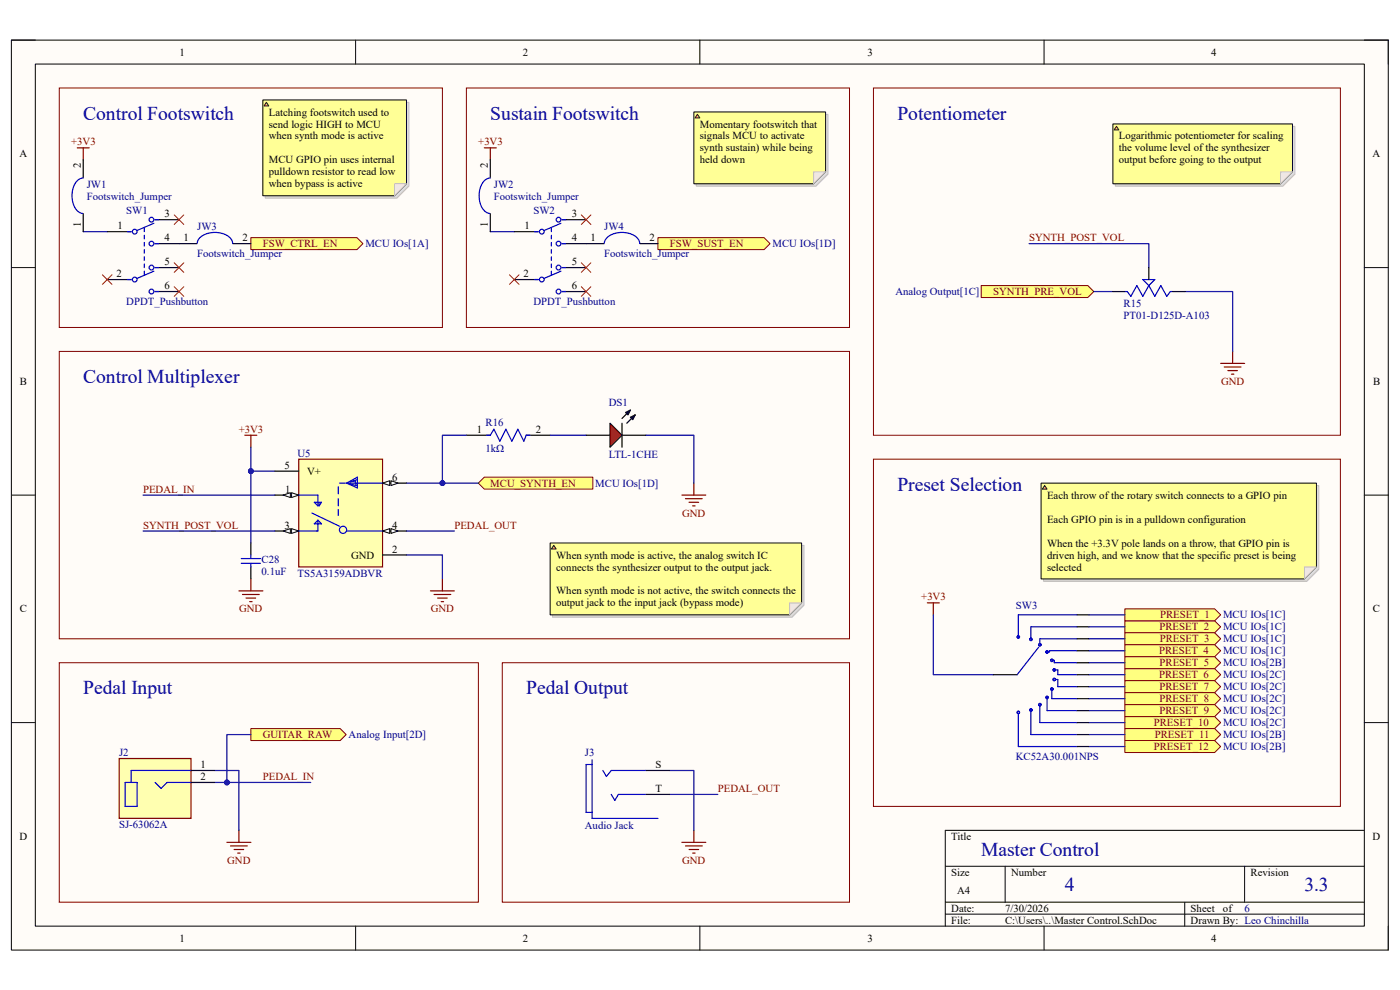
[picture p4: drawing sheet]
<svg xmlns="http://www.w3.org/2000/svg" width="297mm" height="210mm" viewBox="0 0 297 210" stroke-linecap="round" stroke-linejoin="round" font-family="sans-serif">
<path d="M2.4 8.5h292.1v193h-292.1z" fill-rule="evenodd" fill="#fffcf8"/>
<path d="M2.4 8.5h292.1v193h-292.1z" fill="none" stroke="#000" stroke-width=".21"/>
<path d="M7.5 13.6h281.9v182.9h-281.9z" fill-rule="evenodd" fill="#fffcf8"/>
<g fill="none" stroke="#000" stroke-width=".21">
<path d="M2.4 8.5h5.1M7.5 13.6h281.9v182.9h-281.9zM75.4 8.5v5.1M148.5 8.5v5.1M221.5 8.5v5.1M289.4 8.5h5.1v5.1M2.4 56.8h5.1M289.4 56.8h5.1M2.4 105h5.1M289.4 105h5.1M2.4 153.3h5.1M289.4 153.3h5.1"/>
<path d="M289.4 176.1h-88.9v20.4M75.4 196.5v5M148.5 196.5v5M200.5 183.8h88.9M200.5 191.4h88.9M200.5 193.9h88.9M213.2 183.8v7.6M221.5 196.5v5M251.3 191.4v5.1M264 183.8v7.6M294.5 196.5v5"/>
</g>
<path d="M48.1 178.7h5.1M48.9 179.5h3.6M50.7 176.1v2.6M49.7 180.2h2M50.4 181h.5" fill="none" stroke="#800000" stroke-width=".25"/>
<path d="M208.2 60.6h22.6l1.3 1.2-1.3 1.3h-22.6z" fill-rule="evenodd" fill="#ffff80"/>
<path d="M185.3 18.7h99.1v73.6h-99.1zM208.2 60.6h22.6l1.3 1.2-1.3 1.3h-22.6zM12.6 140.6h88.9v50.8h-88.9zM106.6 140.6h73.6v50.8h-73.6z" fill="none" stroke="#800000" stroke-width=".21"/>
<path d="M259 77.1h5M259.7 77.9h3.6M260.5 78.6h2M261.2 79.4h.6M261.5 74.5v2.6" fill="none" stroke="#800000" stroke-width=".25"/>
<path d="M238.6 131.7h19.1l1.3 1.3-1.3 1.2h-19.1z" fill-rule="evenodd" fill="#ffff80"/>
<path d="M238.6 131.7h19.1l1.3 1.3-1.3 1.2h-19.1z" fill="none" stroke="#800000" stroke-width=".21"/>
<path d="M238.6 134.2h19.1l1.3 1.3-1.3 1.3h-19.1z" fill-rule="evenodd" fill="#ffff80"/>
<path d="M238.6 134.2h19.1l1.3 1.3-1.3 1.3h-19.1z" fill="none" stroke="#800000" stroke-width=".21"/>
<path d="M238.6 136.8h19.1l1.3 1.2-1.3 1.3h-19.1z" fill-rule="evenodd" fill="#ffff80"/>
<path d="M238.6 136.8h19.1l1.3 1.2-1.3 1.3h-19.1z" fill="none" stroke="#800000" stroke-width=".21"/>
<path d="M238.6 139.3h19.1l1.3 1.3-1.3 1.3h-19.1z" fill-rule="evenodd" fill="#ffff80"/>
<path d="M238.6 139.3h19.1l1.3 1.3-1.3 1.3h-19.1z" fill="none" stroke="#800000" stroke-width=".21"/>
<path d="M238.6 141.9h19.1l1.3 1.2-1.3 1.3h-19.1z" fill-rule="evenodd" fill="#ffff80"/>
<path d="M238.6 141.9h19.1l1.3 1.2-1.3 1.3h-19.1z" fill="none" stroke="#800000" stroke-width=".21"/>
<path d="M238.6 144.4h19.1l1.3 1.3-1.3 1.2h-19.1z" fill-rule="evenodd" fill="#ffff80"/>
<path d="M238.6 144.4h19.1l1.3 1.3-1.3 1.2h-19.1z" fill="none" stroke="#800000" stroke-width=".21"/>
<path d="M238.6 146.9h19.1l1.3 1.3-1.3 1.3h-19.1z" fill-rule="evenodd" fill="#ffff80"/>
<path d="M238.6 146.9h19.1l1.3 1.3-1.3 1.3h-19.1z" fill="none" stroke="#800000" stroke-width=".21"/>
<path d="M238.6 149.5h19.1l1.3 1.2-1.3 1.3h-19.1z" fill-rule="evenodd" fill="#ffff80"/>
<path d="M238.6 149.5h19.1l1.3 1.2-1.3 1.3h-19.1z" fill="none" stroke="#800000" stroke-width=".21"/>
<path d="M238.6 152h19.1l1.3 1.3-1.3 1.3h-19.1z" fill-rule="evenodd" fill="#ffff80"/>
<path d="M238.6 152h19.1l1.3 1.3-1.3 1.3h-19.1z" fill="none" stroke="#800000" stroke-width=".21"/>
<path d="M238.6 154.6h19.1l1.3 1.2-1.3 1.3h-19.1z" fill-rule="evenodd" fill="#ffff80"/>
<path d="M238.6 154.6h19.1l1.3 1.2-1.3 1.3h-19.1z" fill="none" stroke="#800000" stroke-width=".21"/>
<path d="M238.6 157.1h19.1l1.3 1.3-1.3 1.2h-19.1z" fill-rule="evenodd" fill="#ffff80"/>
<path d="M238.6 157.1h19.1l1.3 1.3-1.3 1.2h-19.1z" fill="none" stroke="#800000" stroke-width=".21"/>
<path d="M238.6 129.2h19.1l1.3 1.2-1.3 1.3h-19.1z" fill-rule="evenodd" fill="#ffff80"/>
<path d="M185.3 97.4h99.1v73.7h-99.1zM238.6 129.2h19.1l1.3 1.2-1.3 1.3h-19.1z" fill="none" stroke="#800000" stroke-width=".21"/>
<path d="M196.7 127.9h2.6M198 127.9v2.5" fill="none" stroke="#800000" stroke-width=".25"/>
<path d="M25.3 160.9h15.2v12.7h-15.2z" fill-rule="evenodd" fill="#ffffb0"/>
<path d="M25.3 160.9h15.2v12.7h-15.2zM144.7 178.7h5M145.4 179.5h3.6M147.2 176.1v2.6M146.2 180.2h2M146.9 181h.6" fill="none" stroke="#800000" stroke-width=".25"/>
<g fill="none" stroke="#00f" stroke-width=".25">
<path d="M27.1 49.1h.7M27.1 59.3h.7M30.6 48.4v.7M30.6 49.9v.8M30.6 51.4v.8M30.6 53v.7M30.6 54.5v.7M30.6 56v.8M30.6 57.5v.8M32.6 47.4l-3.5 1.5M32.6 57.5l-3.5 1.6M32.9 46.6h.8"/>
<path d="M32.9 51.7h.8M32.9 56.8h.8M32.9 61.8h.8M26.5 166h2.6v5.1h-2.6zM32.9 166l1.3 1.3 1.2-1.3h5.1M40.5 163.4h-12.7v2.6"/>
<circle cx="28.6" cy="49.1" r=".51"/>
<circle cx="28.6" cy="59.3" r=".51"/>
<circle cx="32.1" cy="46.6" r=".51"/>
<circle cx="32.1" cy="51.7" r=".51"/>
<circle cx="32.1" cy="56.8" r=".51"/>
<circle cx="32.1" cy="61.8" r=".51"/>
</g>
<path d="M22.7 49.1h5.1M22.7 59.3h5.1M32.9 46.6h5.1M32.9 51.7h5.1M32.9 56.8h5.1M32.9 61.8h5.1M40.5 163.4h5.1M40.5 166h5.1" fill="none" stroke="#000" stroke-width=".25"/>
<path d="M21.7 58.3l2.1 2M23.8 58.3l-2.1 2M37 55.7l2 2.1M39 55.7l-2 2.1M37 60.8l2 2.1M39 60.8l-2 2.1" fill="none" stroke="#f00" stroke-width=".21"/>
<path d="M53.2 50.4h22.5l1.3 1.3-1.3 1.3h-22.5z" fill-rule="evenodd" fill="#ffff80"/>
<path d="M53.2 50.4h22.5l1.3 1.3-1.3 1.3h-22.5z" fill="none" stroke="#800000" stroke-width=".21"/>
<path d="M37 45.6l2 2M39 45.6l-2 2" fill="none" stroke="#f00" stroke-width=".21"/>
<path d="M102.7 101.2h23.1v2.6h-23.1l-1.2-1.3z" fill-rule="evenodd" fill="#ffff80"/>
<path d="M102.7 101.2h23.1v2.6h-23.1l-1.2-1.3z" fill="none" stroke="#800000" stroke-width=".21"/>
<path d="M63.4 97.4h17.8v22.9h-17.8z" fill-rule="evenodd" fill="#ffffb0"/>
<path d="M63.4 97.4h17.8v22.9h-17.8z" fill="none" stroke="#800000" stroke-width=".25"/>
<g fill="none" stroke="#00f" stroke-width=".25">
<path d="M63.4 105h4v2.3l-.7-.7h1.5l-.5 .7v-.5M66.2 108.8l5.8 2.8M67.4 110.4v2.2h-4M67.4 110.4l.8 .7h-1.5zM71.8 103.3v1.5M71.8 105.8v1.5M71.8 108.1v1.2M72 102.5h1.3M73.5 112.6h7.7M73.5 102.5h7.7M73.5 102.5l2.3-1.3v2.3zM75.8 101.7l-1.5 .5 1-.2 .3 1-2.1-.5"/>
<circle cx="72.8" cy="112.4" r=".76"/>
</g>
<path d="M81.2 112.6h5" fill="none" stroke="#000" stroke-width=".25"/>
<path d="M81.2 112.6l1.5-.5v1.1z" fill="#f8fcff"/>
<path d="M81.2 112.6l1.5-.5v1.1z" fill="none" stroke="#000" stroke-width=".21"/>
<path d="M82.9 112.1l1.6 .5-1.6 .6z" fill="#f8fcff"/>
<path d="M82.9 112.1l1.6 .5-1.6 .6z" fill="none" stroke="#000" stroke-width=".21"/>
<path d="M81.2 102.5h5" fill="none" stroke="#000" stroke-width=".25"/>
<path d="M81.2 102.5l1.5-.5v1z" fill="#f8fcff"/>
<path d="M81.2 102.5l1.5-.5v1z" fill="none" stroke="#000" stroke-width=".21"/>
<path d="M82.9 102l1.6 .5-1.6 .5z" fill="#f8fcff"/>
<path d="M82.9 102l1.6 .5-1.6 .5z" fill="none" stroke="#000" stroke-width=".21"/>
<path d="M58.3 112.6h5.1" fill="none" stroke="#000" stroke-width=".25"/>
<path d="M61.9 112.1l1.5 .5-1.5 .6z" fill="#f8fcff"/>
<path d="M61.9 112.1l1.5 .5-1.5 .6z" fill="none" stroke="#000" stroke-width=".21"/>
<path d="M60.1 112.6l1.5-.5v1.1z" fill="#f8fcff"/>
<path d="M60.1 112.6l1.5-.5v1.1z" fill="none" stroke="#000" stroke-width=".21"/>
<path d="M58.3 105h5.1" fill="none" stroke="#000" stroke-width=".25"/>
<path d="M61.9 104.5l1.5 .5-1.5 .5z" fill="#f8fcff"/>
<path d="M61.9 104.5l1.5 .5-1.5 .5z" fill="none" stroke="#000" stroke-width=".21"/>
<path d="M60.1 105l1.5-.5v1z" fill="#f8fcff"/>
<path d="M60.1 105l1.5-.5v1z" fill="none" stroke="#000" stroke-width=".21"/>
<path d="M58.3 99.9h5.1M81.2 117.7h5" fill="none" stroke="#000" stroke-width=".25"/>
<path d="M51.9 92.3h2.6M53.2 92.3v2.6M91.3 125.3h5.1M92.1 126.1h3.5M92.8 126.9h2.1M93.6 127.6h.5M93.9 122.8v2.5" fill="none" stroke="#800000" stroke-width=".25"/>
<path d="M139.6 50.4h22.5l1.3 1.3-1.3 1.3h-22.5z" fill-rule="evenodd" fill="#ffff80"/>
<path d="M139.6 50.4h22.5l1.3 1.3-1.3 1.3h-22.5z" fill="none" stroke="#800000" stroke-width=".21"/>
<path d="M124.3 92.3h5.1M132 92.3h5" fill="none" stroke="#000" stroke-width=".25"/>
<path d="M129.4 89.8l2.6 2.5-2.6 2.6z" fill="#f00"/>
<path d="M98.9 92.3h5.1M111.6 92.3h5.1M129.4 89.8l2.6 2.5-2.6 2.6zM132 89.8v5.1M132.7 87.5l1-.5-.5 1zM133.7 88.5l1.1-.5-.6 1zM133.7 87l-1.7 1.8M134.8 88l-1.8 1.8" fill="none" stroke="#000" stroke-width=".25"/>
<path d="M132.7 87.5l1-.5-.5 1zM133.7 88.5l1.1-.5-.6 1z" fill="#000"/>
<path d="M103.3 92.3h.7l.8-1.2 1.3 2.5 1.2-2.5 1.3 2.5 1.3-2.5 1.2 2.5 .5-1.3h.8" fill="none" stroke="#00f" stroke-width=".25"/>
<path d="M144.7 105h5M145.4 105.8h3.6M146.2 106.6h2M146.9 107.3h.6M147.2 102.5v2.5" fill="none" stroke="#800000" stroke-width=".25"/>
<path d="M12.6 18.7h81.3v50.8h-81.3zM98.9 18.7h81.3v50.8h-81.3zM12.6 74.5h167.6v61h-167.6z" fill="none" stroke="#800000" stroke-width=".21"/>
<path d="M53.2 154.6h19l1.2 1.2-1.2 1.3h-19z" fill-rule="evenodd" fill="#ffff80"/>
<path d="M53.2 154.6h19l1.2 1.2-1.2 1.3h-19z" fill="none" stroke="#800000" stroke-width=".21"/>
<path d="M16.4 31.4h2.5M17.7 31.4v2.5M102.7 31.4h2.6M104 31.4v2.5M50.7 125.3h5.1M51.4 126.1h3.6M52.2 126.9h2M53 127.6h.5M53.2 122.8v2.5" fill="none" stroke="#800000" stroke-width=".25"/>
<g fill="none" stroke="#000" stroke-width=".25">
<path d="M109.1 49.1h5.1M109.1 59.3h5.1M119.3 46.6h5M119.3 51.7h5M119.3 56.8h5M119.3 61.8h5M53.2 115.2v2.5M53.2 120.3v2.5M228.5 130.4h2.5M228.5 133h2.5M228.5 135.5h2.5M228.5 138h2.5"/>
<path d="M210.7 143.1h5.1M228.5 143.1h2.5M228.5 140.6h2.5M228.5 145.7h2.5M228.5 148.2h2.5M228.5 150.7h2.5M228.5 153.3h2.5M228.5 155.8h2.5M228.5 158.4h2.5M137 163.4h5.1M137 168.5h5.1"/>
</g>
<g fill="none" stroke="#00f" stroke-width=".25">
<path d="M113.4 49.1h.8M113.4 59.3h.8M117 48.4v.7M117 49.9v.8M117 51.4v.8M117 53v.7M117 54.5v.7M117 56v.8M117 57.5v.8M119 47.4l-3.6 1.5M119 57.5l-3.6 1.5M119.3 46.6h.7"/>
<path d="M119.3 51.7h.7M119.3 56.8h.7M119.3 61.8h.7M51.2 118.5h4.1M51.2 119.5h4.1M53.2 117.7v.8M53.2 119.5v.8M220.4 137.3l-4.6 5.8M228.5 130.4h-12.5v4.5M228.5 133h-9.8v2.4M228.5 135.5h-7.9v1M228.5 138h-5.9v.3h-.2"/>
<path d="M216 151.4v7h12.5M218.7 150.9v4.9h9.8M220.6 149.7v3.6h7.9M222.1 148.2v2.5h6.4M223.1 146.4v1.8h5.4M223.4 140.1h.3v.5h4.8M223.9 142.1h.5v1h4.1M223.9 144.1h.5v1.6h4.1M125.6 162.2h-1.3v10.1h1.3M125.6 161.2v12.4h14M127.9 163.4l.8 1.3 1-1.3h7.3M129.7 168.5l.7 1.3 .8-1.3h5.8"/>
<circle cx="114.9" cy="49.1" r=".51"/>
<circle cx="114.9" cy="59.3" r=".51"/>
<circle cx="118.5" cy="46.6" r=".51"/>
<circle cx="118.5" cy="51.7" r=".51"/>
<circle cx="118.5" cy="56.8" r=".51"/>
<circle cx="118.5" cy="61.8" r=".51"/>
<circle cx="216" cy="135.1" r=".25"/>
<circle cx="218.7" cy="135.6" r=".25"/>
<circle cx="220.6" cy="136.8" r=".25"/>
<circle cx="222.1" cy="138.3" r=".25"/>
<circle cx="216" cy="151.1" r=".25"/>
<circle cx="218.7" cy="150.6" r=".25"/>
<circle cx="220.6" cy="149.5" r=".25"/>
<circle cx="222.1" cy="148" r=".25"/>
<circle cx="223.1" cy="146.2" r=".25"/>
<circle cx="223.1" cy="140.1" r=".25"/>
<circle cx="223.2" cy="146.2" r=".25"/>
<circle cx="223.2" cy="140.1" r=".25"/>
<circle cx="223.7" cy="142.1" r=".25"/>
<circle cx="223.7" cy="144.1" r=".25"/>
</g>
<path d="M108.1 58.3l2 2M110.1 58.3l-2 2M123.3 55.7l2.1 2.1M123.3 45.6l2.1 2M125.4 55.7l-2.1 2.1M125.4 45.6l-2.1 2M123.3 60.8l2.1 2.1M125.4 60.8l-2.1 2.1" fill="none" stroke="#f00" stroke-width=".21"/>
<g fill="none" stroke="#000080" stroke-width=".25">
<path d="M86.2 102.5h15.3M198 130.4v12.7h12.7M231 130.4h7.6M231 133h7.6M231 135.5h7.6M231 138h7.6M231 140.6h7.6M231 143.1h7.6M231 145.7h7.6M231 148.2h7.6M231 150.7h7.6M231 153.3h7.6"/>
<path d="M231 155.8h7.6M231 158.4h7.6M45.6 163.4h5.1v12.7M142.1 168.5h10.2M142.1 163.4h5.1v12.7"/>
</g>
<circle cx="93.9" cy="102.5" r=".51" fill="#000080"/>
<circle cx="93.9" cy="102.5" r=".51" fill="none" stroke="#000080" stroke-width=".21"/>
<path d="M98.9 92.3h-5v10.2M30.4 112.6h27.9M30.4 105h27.9M86.2 117.7h7.7v5.1M86.2 112.6h10.2" fill="none" stroke="#000080" stroke-width=".25"/>
<circle cx="93.9" cy="102.5" r=".51" fill="#000080"/>
<circle cx="93.9" cy="102.5" r=".51" fill="none" stroke="#000080" stroke-width=".21"/>
<path d="M116.7 92.3h7.6M137 92.3h10.2v10.2M45.6 166h20.3" fill="none" stroke="#000080" stroke-width=".25"/>
<circle cx="48.1" cy="166" r=".51" fill="#000080"/>
<circle cx="48.1" cy="166" r=".51" fill="none" stroke="#000080" stroke-width=".21"/>
<path d="M53.2 155.8h-5.1v10.2" fill="none" stroke="#000080" stroke-width=".25"/>
<circle cx="48.1" cy="166" r=".51" fill="#000080"/>
<circle cx="48.1" cy="166" r=".51" fill="none" stroke="#000080" stroke-width=".21"/>
<path d="M17.7 49.1h5M104 49.1h5.1M53.2 94.9v5" fill="none" stroke="#000080" stroke-width=".25"/>
<circle cx="53.2" cy="99.9" r=".51" fill="#000080"/>
<circle cx="53.2" cy="99.9" r=".51" fill="none" stroke="#000080" stroke-width=".21"/>
<path d="M58.3 99.9h-5.1v15.3" fill="none" stroke="#000080" stroke-width=".25"/>
<circle cx="53.2" cy="99.9" r=".51" fill="#000080"/>
<circle cx="53.2" cy="99.9" r=".51" fill="none" stroke="#000080" stroke-width=".21"/>
<path d="M218.3 51.7h25.4v5.1M232.1 61.8h4M251.3 61.8h10.2v12.7" fill="none" stroke="#000080" stroke-width=".25"/>
<path d="M17.6 37.8a2.99 2.99 0 0 0-2.3 2.9 4.4 4.4 0 0 0 1.7 4.4l.5 .2M104 37.8a2.99 2.99 0 0 0-2.3 2.9 4.4 4.4 0 0 0 1.7 4.5l.5 .1M41.8 51.6a3 3 0 0 1 2.9-2.2 4.4 4.4 0 0 1 4.5 1.7l.2 .5M128.2 51.6a3 3 0 0 1 2.9-2.2 4.4 4.4 0 0 1 4.5 1.7l.1 .5M242.5 59.3h2.5l-1.3 1.3zM243.7 60.6l-1.2 2.3-1.3-2.3-1.3 2.3-.7-1.1h-.6M243.7 60.6l1.3 2.3 1.3-2.3 1.2 2.3 .8-1.1h.5" fill="none" stroke="#00f" stroke-width=".25"/>
<path d="M17.7 33.9v3.8M104 33.9v3.8M17.7 45.3v3.8M38 51.7h3.8M49.4 51.7h3.8M104 45.3v3.8M124.3 51.7h3.8M135.8 51.7h3.8M243.7 56.8v2.5M236.1 61.8h2.5M248.8 61.8h2.5" fill="none" stroke="#000" stroke-width=".25"/>
<path d="M221.4 103h58.4v17.8l-2.5 2.5h-55.9z" fill-rule="evenodd" fill="#e0ddd7"/>
<path d="M221.4 103h58.4v17.8l-2.5 2.5h-55.9z" fill="none" stroke="#bfbdba" stroke-width=".21"/>
<path d="M220.9 102.5h58.4v17.8l-2.6 2.5h-55.8z" fill-rule="evenodd" fill="#ffff96"/>
<path d="M220.9 102.5h58.4v17.8l-2.6 2.5h-55.8z" fill="none" stroke="#000" stroke-width=".21"/>
<path d="M276.7 120.3h2.6l-2.6 2.5z" fill="#f2f0d8"/>
<path d="M276.7 120.3h2.6l-2.6 2.5z" fill="none" stroke="#bfbdba" stroke-width=".21"/>
<path d="M221.6 103l.5 .8h-1z" fill="#ffcc78"/>
<path d="M221.6 103l.5 .8h-1z" fill="none" stroke="#300" stroke-width=".21"/>
<path d="M236.6 26.8h38.1v10.2l-2.5 2.5h-35.6z" fill-rule="evenodd" fill="#e0ddd7"/>
<path d="M236.6 26.8h38.1v10.2l-2.5 2.5h-35.6z" fill="none" stroke="#bfbdba" stroke-width=".21"/>
<path d="M236.1 26.3h38.1v10.1l-2.5 2.6h-35.6z" fill-rule="evenodd" fill="#ffff96"/>
<path d="M236.1 26.3h38.1v10.1l-2.5 2.6h-35.6z" fill="none" stroke="#000" stroke-width=".21"/>
<path d="M271.7 36.4h2.5l-2.5 2.6z" fill="#f2f0d8"/>
<path d="M271.7 36.4h2.5l-2.5 2.6z" fill="none" stroke="#bfbdba" stroke-width=".21"/>
<path d="M236.9 26.8l.5 .8h-1z" fill="#ffcc78"/>
<path d="M236.9 26.8l.5 .8h-1z" fill="none" stroke="#300" stroke-width=".21"/>
<path d="M56.3 21.7h30.4v17.8l-2.5 2.5h-27.9z" fill-rule="evenodd" fill="#e0ddd7"/>
<path d="M56.3 21.7h30.4v17.8l-2.5 2.5h-27.9z" fill="none" stroke="#bfbdba" stroke-width=".21"/>
<path d="M55.8 21.2h30.4v17.8l-2.5 2.5h-27.9z" fill-rule="evenodd" fill="#ffff96"/>
<path d="M55.8 21.2h30.4v17.8l-2.5 2.5h-27.9z" fill="none" stroke="#000" stroke-width=".21"/>
<path d="M83.7 39h2.5l-2.5 2.5z" fill="#f2f0d8"/>
<path d="M83.7 39h2.5l-2.5 2.5z" fill="none" stroke="#bfbdba" stroke-width=".21"/>
<path d="M56.5 21.7l.5 .8h-1z" fill="#ffcc78"/>
<path d="M56.5 21.7l.5 .8h-1z" fill="none" stroke="#300" stroke-width=".21"/>
<path d="M147.7 24.3h28v12.7l-2.6 2.5h-25.4z" fill-rule="evenodd" fill="#e0ddd7"/>
<path d="M147.7 24.3h28v12.7l-2.6 2.5h-25.4z" fill="none" stroke="#bfbdba" stroke-width=".21"/>
<path d="M147.2 23.7h27.9v12.7l-2.5 2.6h-25.4z" fill-rule="evenodd" fill="#ffff96"/>
<path d="M147.2 23.7h27.9v12.7l-2.5 2.6h-25.4z" fill="none" stroke="#000" stroke-width=".21"/>
<path d="M172.6 36.4h2.5l-2.5 2.6z" fill="#f2f0d8"/>
<path d="M172.6 36.4h2.5l-2.5 2.6z" fill="none" stroke="#bfbdba" stroke-width=".21"/>
<path d="M148 24.3l.5 .7h-1z" fill="#ffcc78"/>
<path d="M148 24.3l.5 .7h-1z" fill="none" stroke="#300" stroke-width=".21"/>
<path d="M117.2 115.7h53.4v12.7l-2.6 2.5h-50.8z" fill-rule="evenodd" fill="#e0ddd7"/>
<path d="M117.2 115.7h53.4v12.7l-2.6 2.5h-50.8z" fill="none" stroke="#bfbdba" stroke-width=".21"/>
<path d="M116.7 115.2h53.4v12.7l-2.6 2.5h-50.8z" fill-rule="evenodd" fill="#ffff96"/>
<path d="M116.7 115.2h53.4v12.7l-2.6 2.5h-50.8z" fill="none" stroke="#000" stroke-width=".21"/>
<path d="M167.5 127.9h2.6l-2.6 2.5z" fill="#f2f0d8"/>
<path d="M167.5 127.9h2.6l-2.6 2.5z" fill="none" stroke="#bfbdba" stroke-width=".21"/>
<path d="M117.5 115.7l.5 .8h-1z" fill="#ffcc78"/>
<path d="M117.5 115.7l.5 .8h-1z" fill="none" stroke="#300" stroke-width=".21"/>
<g font-size="4.1" fill="#000080">
<text x="17.7" y="25.4">Control Footswitch</text>
<text x="104" y="25.4">Sustain Footswitch</text>
<text x="190.4" y="25.4">Potentiometer</text>
<text x="17.7" y="81.3">Control Multiplexer</text>
<text x="190.4" y="104.1">Preset Selection</text>
<text x="17.7" y="147.3">Pedal Input</text>
<text x="111.6" y="147.3">Pedal Output</text>
<text x="208.2" y="181.6">Master Control</text>
<text x="225.9" y="189">4</text>
<text x="276.8" y="189">3.3</text>
</g>
<g font-size="2.3">
<text x="38.1" y="11.8">1</text>
<text x="110.9" y="11.8">2</text>
<text x="184" y="11.8">3</text>
<text x="256.9" y="11.8">4</text>
<text x="57" y="24.5">Latching footswitch used to</text>
<text x="57" y="27.1">send logic HIGH to MCU</text>
<text x="57" y="29.6">when synth mode is active</text>
<text x="148.5" y="27.1">Momentary footswitch that</text>
<text x="148.5" y="29.6">signals MCU to activate</text>
<text x="237.4" y="29.6">Logarithmic potentiometer for scaling</text>
<text x="4.1" y="33.4">A</text>
<text x="17.1" y="35.7" transform="rotate(-90 17.1 35.7)">2</text>
<text x="57" y="34.7">MCU GPIO pin uses internal</text>
<text x="103.5" y="35.7" transform="rotate(-90 103.5 35.7)">2</text>
<text x="148.5" y="32.1">synth sustain) while being</text>
<text x="148.5" y="34.7">held down</text>
<text x="237.4" y="32.1">the volume level of the synthesizer</text>
<text x="237.4" y="34.7">output before going to the output</text>
<text x="291.2" y="33.4">A</text>
<text x="57" y="37.2">pulldown resistor to read low</text>
<text x="57" y="39.8">when bypass is active</text>
<text x="34.9" y="46.1">3</text>
<text x="121.3" y="46.1">3</text>
<text x="17.1" y="48.2" transform="rotate(-90 17.1 48.2)">1</text>
<text x="24.9" y="48.6">1</text>
<text x="34.9" y="51.2">4</text>
<text x="38.9" y="51.2">1</text>
<text x="51.4" y="51.2">2</text>
<text x="103.5" y="48.2" transform="rotate(-90 103.5 48.2)">1</text>
<text x="111.3" y="48.6">1</text>
<text x="121.3" y="51.2">4</text>
<text x="125.3" y="51.2">1</text>
<text x="137.8" y="51.2">2</text>
<text x="24.7" y="58.8">2</text>
<text x="34.9" y="56.3">5</text>
<text x="111.1" y="58.8">2</text>
<text x="121.3" y="56.3">5</text>
<text x="34.9" y="61.3">6</text>
<text x="121.3" y="61.3">6</text>
<text x="4.2" y="81.7">B</text>
<text x="291.3" y="81.7">B</text>
<text x="101.1" y="91.8">1</text>
<text x="113.7" y="91.8">2</text>
<text x="60.4" y="99.4">5</text>
<text x="65.2" y="100.7">V+</text>
<text x="83.2" y="102">6</text>
<text x="60.5" y="104.5">1</text>
<text x="222.1" y="105.8">Each throw of the rotary switch connects to a GPIO pin</text>
<text x="60.4" y="112.1">3</text>
<text x="83.2" y="112.1">4</text>
<text x="222.1" y="110.9">Each GPIO pin is in a pulldown configuration</text>
<text x="74.5" y="118.5">GND</text>
<text x="83.2" y="117.2">2</text>
<text x="118" y="118.5">When synth mode is active, the analog switch IC</text>
<text x="222.1" y="116">When the +3.3V pole lands on a throw, that GPIO pin is</text>
<text x="222.1" y="118.5">driven high, and we know that the specific preset is being</text>
<text x="118" y="121">connects the synthesizer output to the output jack.</text>
<text x="222.1" y="121">selected</text>
<text x="4.2" y="129.9">C</text>
<text x="118" y="126.1">When synth mode is not active, the switch connects the</text>
<text x="118" y="128.7">output jack to the input jack (bypass mode)</text>
<text x="291.3" y="129.9">C</text>
<text x="42.5" y="162.9">1</text>
<text x="42.5" y="165.5">2</text>
<text x="139.1" y="162.9">S</text>
<text x="139.1" y="168">T</text>
<text x="4.1" y="178.2">D</text>
<text x="201.8" y="178.2">Title</text>
<text x="291.2" y="178.2">D</text>
<text x="201.8" y="185.8">Size</text>
<text x="214.5" y="185.8">Number</text>
<text x="265.3" y="185.8">Revision</text>
<text x="203.1" y="189.6">A4</text>
<text x="201.8" y="193.4">Date:</text>
<text x="201.8" y="196">File:</text>
<text x="213.2" y="196">C:\Users\..\Master Control.SchDoc</text>
<text x="213.2" y="193.4">7/30/2026</text>
<text x="252.6" y="196">Drawn By: Leo Chinchilla</text>
<text x="252.6" y="193.4">Sheet</text>
<text x="259.5" y="193.4">of</text>
<text x="38.1" y="199.8">1</text>
<text x="110.9" y="199.8">2</text>
<text x="184" y="199.8">3</text>
<text x="256.9" y="199.8">4</text>
</g>
<g font-size="2.3" fill="#800000">
<text x="15.1" y="30.9">+3V3</text>
<text x="101.5" y="30.9">+3V3</text>
<text x="55.8" y="52.5">FSW_CTRL_EN</text>
<text x="142.1" y="52.5">FSW_SUST_EN</text>
<text x="218.3" y="51.2">SYNTH_POST_VOL</text>
<text x="210.7" y="62.6">SYNTH_PRE_VOL</text>
<text x="259.1" y="81.7">GND</text>
<text x="50.7" y="91.8">+3V3</text>
<text x="30.4" y="104.5">PEDAL_IN</text>
<text x="104" y="103.3">MCU_SYNTH_EN</text>
<text x="30.4" y="112.1">SYNTH_POST_VOL</text>
<text x="96.4" y="112.1">PEDAL_OUT</text>
<text x="144.7" y="109.6">GND</text>
<text x="50.8" y="129.9">GND</text>
<text x="91.4" y="129.9">GND</text>
<text x="195.5" y="127.4">+3V3</text>
<text x="246.1" y="131.2">PRESET_1</text>
<text x="246" y="133.7">PRESET_2</text>
<text x="246" y="136.3">PRESET_3</text>
<text x="245.9" y="138.8">PRESET_4</text>
<text x="245.9" y="143.9">PRESET_6</text>
<text x="246" y="141.4">PRESET_5</text>
<text x="246" y="146.4">PRESET_7</text>
<text x="246" y="149">PRESET_8</text>
<text x="244.8" y="154.1">PRESET_10</text>
<text x="246" y="151.5">PRESET_9</text>
<text x="55.8" y="156.6">GUITAR_RAW</text>
<text x="244.8" y="159.1">PRESET_12</text>
<text x="245" y="156.6">PRESET_11</text>
<text x="55.8" y="165.5">PEDAL_IN</text>
<text x="152.3" y="168">PEDAL_OUT</text>
<text x="48.2" y="183.3">GND</text>
<text x="144.7" y="183.3">GND</text>
</g>
<g font-size="2.3" fill="#000080">
<text x="18.4" y="39.8">JW1</text>
<text x="104.8" y="39.8">JW2</text>
<text x="18.4" y="42.3">Footswitch_Jumper</text>
<text x="26.8" y="45.3">SW1</text>
<text x="104.8" y="42.3">Footswitch_Jumper</text>
<text x="113.2" y="45.3">SW2</text>
<text x="41.8" y="48.8">JW3</text>
<text x="77.5" y="52.5">MCU IOs[1A]</text>
<text x="128.2" y="48.8">JW4</text>
<text x="163.9" y="52.5">MCU IOs[1D]</text>
<text x="41.8" y="54.5">Footswitch_Jumper</text>
<text x="128.2" y="54.5">Footswitch_Jumper</text>
<text x="26.8" y="64.6">DPDT_Pushbutton</text>
<text x="113.2" y="64.6">DPDT_Pushbutton</text>
<text x="189.9" y="62.6">Analog Output[1C]</text>
<text x="238.4" y="65.2">R15</text>
<text x="238.4" y="67.7">PT01-D125D-A103</text>
<text x="129.2" y="86.2">DS1</text>
<text x="103" y="90.3">R16</text>
<text x="103" y="95.9">1kΩ</text>
<text x="63.1" y="96.9">U5</text>
<text x="129.2" y="97.2">LTL-1CHE</text>
<text x="126.3" y="103.3">MCU IOs[1D]</text>
<text x="55.5" y="119.5">C28</text>
<text x="55.5" y="122">0.1uF</text>
<text x="63.1" y="122.3">TS5A3159ADBVR</text>
<text x="215.5" y="129.2">SW3</text>
<text x="259.5" y="131.2">MCU IOs[1C]</text>
<text x="259.5" y="133.7">MCU IOs[1C]</text>
<text x="259.5" y="136.3">MCU IOs[1C]</text>
<text x="259.5" y="138.8">MCU IOs[1C]</text>
<text x="259.5" y="141.4">MCU IOs[2B]</text>
<text x="259.5" y="143.9">MCU IOs[2C]</text>
<text x="259.5" y="146.4">MCU IOs[2C]</text>
<text x="259.5" y="149">MCU IOs[2C]</text>
<text x="259.5" y="151.5">MCU IOs[2C]</text>
<text x="259.5" y="154.1">MCU IOs[2C]</text>
<text x="25.3" y="160.4">J2</text>
<text x="74" y="156.6">Analog Input[2D]</text>
<text x="124.1" y="160.4">J3</text>
<text x="215.5" y="161.2">KC52A30.001NPS</text>
<text x="259.5" y="156.6">MCU IOs[2B]</text>
<text x="259.5" y="159.1">MCU IOs[2B]</text>
<text x="25.3" y="175.6">SJ-63062A</text>
<text x="124.1" y="175.9">Audio Jack</text>
<text x="264" y="193.4">6</text>
</g>
</svg>
